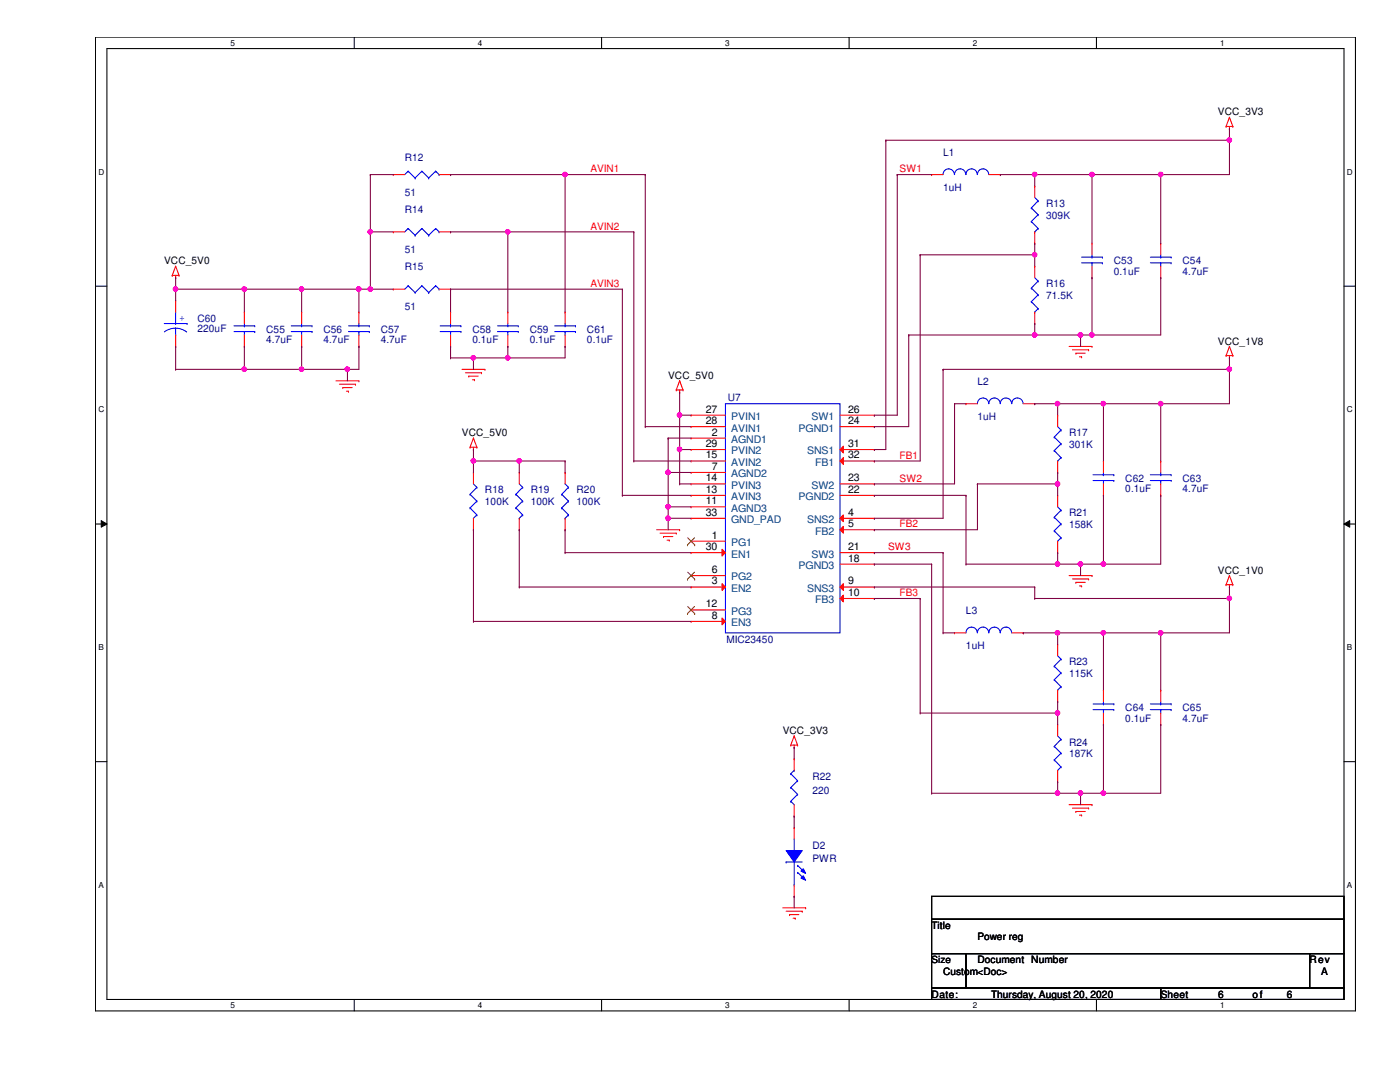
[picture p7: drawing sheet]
<svg xmlns="http://www.w3.org/2000/svg" width="279mm" height="216mm" viewBox="0 0 279 216" stroke-linecap="round" stroke-linejoin="round" font-family="sans-serif">
<path d="M19.1 7.4h251.4v194.3h-251.4zM21.3 9.7h246.9v189.7h-246.9z" fill="none" stroke="#000" stroke-width=".21"/>
<g fill="#fff">
<path d="M46 7.7h.9v1.8h-.9z"/>
<path d="M46 199.7h.9v1.8h-.9z"/>
</g>
<path d="M70.7 7.4v2.3M70.7 199.4v2.3" fill="none" stroke="#000" stroke-width=".21"/>
<g fill="#fff">
<path d="M95.4 7.7h.9v1.8h-.9z"/>
<path d="M95.4 199.7h.9v1.8h-.9z"/>
</g>
<path d="M120.1 7.4v2.3M120.1 199.4v2.3" fill="none" stroke="#000" stroke-width=".21"/>
<g fill="#fff">
<path d="M144.7 7.7h.9v1.8h-.9z"/>
<path d="M144.7 199.7h.9v1.8h-.9z"/>
</g>
<path d="M169.5 7.4v2.3M169.5 199.4v2.3" fill="none" stroke="#000" stroke-width=".21"/>
<g fill="#fff">
<path d="M194.1 7.7h.9v1.8h-.9z"/>
<path d="M194.1 199.7h.9v1.8h-.9z"/>
</g>
<path d="M218.8 7.4v2.3M218.8 199.4v2.3" fill="none" stroke="#000" stroke-width=".21"/>
<g fill="#fff">
<path d="M243.5 7.7h.9v1.8h-.9z"/>
<path d="M243.5 199.7h.9v1.8h-.9z"/>
<path d="M19.6 33.4h1.2v1.8h-1.2z"/>
<path d="M268.8 33.4h1.2v1.8h-1.2z"/>
<path d="M19.6 80.8h1.2v1.8h-1.2z"/>
<path d="M268.8 80.8h1.2v1.8h-1.2z"/>
</g>
<path d="M19.1 57.1h2.2M268.2 57.1h2.3" fill="none" stroke="#000" stroke-width=".21"/>
<g fill="#fff">
<path d="M19.6 128.3h1.1v1.8h-1.1z"/>
<path d="M268.8 128.3h1.1v1.8h-1.1z"/>
</g>
<path d="M19.1 104.6h2.2M268.2 104.6h2.3" fill="none" stroke="#000" stroke-width=".21"/>
<path d="M20.2 103.9l1.1 .7-1.1 .6zM268.2 104.6l1.2-.7v1.3z" fill="#000"/>
<path d="M20.2 103.9l1.1 .7-1.1 .6zM268.2 104.6l1.2-.7v1.3z" fill="none" stroke="#000" stroke-width=".2"/>
<g fill="#fff">
<path d="M19.6 175.7h1.1v1.8h-1.1z"/>
<path d="M268.8 175.7h1.1v1.8h-1.1z"/>
</g>
<path d="M19.1 152h2.2M268.2 152h2.3M185.9 178.9h82.3v4.5h-82.3zM185.9 183.4h82.3v6.9h-82.3zM185.9 190.3h6.9v6.8h-6.9zM185.9 197.1h45.7v2.3h-45.7zM192.8 190.3h68.6v6.8h-68.6zM231.6 197.1h36.6v2.3h-36.6zM261.4 190.3h6.8v6.8h-6.8z" fill="none" stroke="#000" stroke-width=".21"/>
<g fill="none" stroke="#f00" stroke-width=".21">
<path d="M244.7 25.2h.1M244.7 25.2h1.3M245.4 25.7h.1M245.4 23.4h.1M245.4 25.2v.5M245.4 23.4l-.7 1.8M245.4 23.4l.6 1.8M246 25.2h.1M34.4 54.9h.1M34.4 54.9h1.3M35.1 55.4h.1M35.1 53.1h.1"/>
<path d="M35.1 54.9v.5M35.1 53.1l-.7 1.8M35.1 53.1l.6 1.8M35.7 54.9h.1M78.5 46.3h.1M78.5 46.3h2.3M87.6 46.3h2.3M89.9 46.3h.1M48.8 62.3h.1M48.8 69.1h.1M48.8 62.3v2.3M48.8 66.8v2.3"/>
<path d="M67.1 76h4.5M67.7 76.7h3.3M68.4 77.3h.1M68.4 77.3h1.9M69.1 78.1h.5M69.6 78.1h.1M71 76.7h.1M71.6 76h.1M92.2 73.7h4.6M92.9 74.4h3.2M93.6 75.1h.1M93.6 75.1h1.8"/>
<path d="M94.3 75.8h.4M94.7 75.8h.1M96.1 74.4h.1M96.8 73.7h.1M135 77.8h.1M135 77.8h1.3M135.6 78.3h.1M135.6 76h.1M135.6 77.8v.5M135.6 76l-.6 1.8M135.6 76l.7 1.8M136.3 77.8h.1"/>
<path d="M213.4 69.1h4.5M214 69.8h3.3M214.7 70.5h.1M214.7 70.5h1.9M215.4 71.2h.5M215.9 71.2h.1M217.3 69.8h.1M217.9 69.1h.1M244.7 71h.1M244.7 71h1.3M245.4 71.4h.1M245.4 69.1h.1"/>
<path d="M245.4 71v.4M245.4 69.1l-.7 1.9M245.4 69.1l.6 1.9M246 71h.1M93.8 89.2h.1M93.8 89.2h1.4M94.5 89.7h.1M94.5 87.4h.1M94.5 94.3h.1M94.5 89.2v.5M94.5 94.3v2.3M94.5 87.4l-.7 1.8"/>
<path d="M94.5 87.4l.7 1.8M95.2 89.2h.1M94.5 105.7h.1M94.5 103.4v2.3M131.1 105.7h4.5M131.7 106.4h3.3M132.4 107.1h.1M132.4 107.1h1.9M133.1 107.8h.5M133.6 107.8h.1M135 106.4h.1M135.6 105.7h.1"/>
<path d="M213.4 114.8h4.5M214 115.5h3.3M214.7 116.2h.1M214.7 116.2h1.9M215.4 116.9h.5M215.9 116.9h.1M217.3 115.5h.1M217.9 114.8h.1M244.7 116.7h.1M244.7 116.7h1.3M245.4 117.1h.1M245.4 114.8h.1"/>
<path d="M245.4 116.7v.4M245.4 114.8l-.7 1.9M245.4 114.8l.6 1.9M246 116.7h.1M157.8 148.7h.1M157.8 148.7h1.4M158.5 149.1h.1M158.5 146.9h.1M158.5 148.7v.4M158.5 146.9l-.7 1.8M158.5 146.9l.7 1.8M159.2 148.7h.1"/>
<path d="M213.4 160.6h4.5M214 161.2h3.3M214.7 161.9h.1M214.7 161.9h1.9M215.4 162.6h.5M215.9 162.6h.1M217.3 161.2h.1M217.9 160.6h.1M156.2 181.1h4.6M156.9 181.8h3.2M157.6 182.5h.1M157.6 182.5h1.8"/>
<path d="M158.3 183.2h.4M158.7 183.2h.1M160.1 181.8h.1M160.8 181.1h.1"/>
</g>
<g fill="none" stroke="#00f" stroke-width=".21">
<path d="M81.4 45.6h.1M81.4 45.6l-.6 .7M81.4 45.6l1.4 1.3M82.8 46.9h.1M84.2 45.6h.1M84.2 45.6l-1.4 1.3M84.2 45.6l1.4 1.3M85.6 46.9h.1M87 45.6h.1M87 45.6l-1.4 1.3M87 45.6l.6 .7M87.6 46.3h.1"/>
<path d="M46.7 66.2h4.1M46.7 65h4.1M48.8 65h.1M48.8 66.2h.1M48.8 64.6v.4M48.8 66.2v.6M50.8 66.2h.1M50.8 65h.1M93.8 98.6h.1M93.8 98.6l1.4 1.4M94.5 96.6l.7 .6M95.2 97.2h.1"/>
<path d="M95.2 100h.1M95.2 97.2l-1.4 1.4M95.2 100l-1.4 1.3M93.8 101.3h.1M93.8 101.3l1.4 1.4M94.5 103.4h.1M95.2 102.7h.1M95.2 102.7l-.7 .7M156.9 172h.1M156.9 172h3.2M158.5 169.7h.1M158.5 176.6h.1"/>
<path d="M158.5 167.4v2.3M158.5 172v4.6"/>
</g>
<path d="M156.9 169.7h3.2l-1.6 2.3z" fill-rule="evenodd" fill="#00f"/>
<path d="M156.9 169.7h3.2l-1.6 2.3z" fill="none" stroke="#00f" stroke-width=".21"/>
<path d="M160.3 174.8l.5 .8-.9-.4z" fill-rule="evenodd" fill="#00f"/>
<path d="M160.3 174.8l.5 .8-.9-.4z" fill="none" stroke="#00f" stroke-width=".21"/>
<path d="M160.3 173.4l.5 .9-.9-.5z" fill-rule="evenodd" fill="#00f"/>
<path d="M144.8 80.6h22.8v45.7h-22.8zM159.2 172.7h.1M159.2 174.1h.1M159.2 172.7l1.4 1.4M159.2 174.1l1.4 1.3M160.3 173.4l.5 .9-.9-.5z" fill="none" stroke="#00f" stroke-width=".21"/>
<path d="M137.9 87.4h.1M137.9 87.4h6.9M137.9 108h.1M137.9 108h6.9M158.5 165.1h.1M158.5 178.9h.1M158.5 165.1v2.3M158.5 176.6v2.3" fill="none" stroke="#f00" stroke-width=".21"/>
<path d="M137.2 108.7h.1M137.2 107.3l1.4 1.4M138.6 107.3l-1.4 1.4M138.6 108.7h.1" fill="none" stroke="#804000" stroke-width=".2"/>
<path d="M144.1 116.5l.7 .6-.7 .7z" fill="#f00"/>
<path d="M137.9 117.1h.1M137.9 117.1h6.9M144.1 116.5l.7 .6-.7 .7z" fill="none" stroke="#f00" stroke-width=".21"/>
<path d="M167.6 103.4l.7-.7v1.4z" fill="#f00"/>
<path d="M167.6 103.4l.7-.7v1.4zM167.6 103.4h6.9M174.5 103.4h.1" fill="none" stroke="#f00" stroke-width=".21"/>
<path d="M167.6 105.7l.7-.7v1.4z" fill="#f00"/>
<path d="M137.9 94.3h.1M137.9 94.3h6.9M137.9 114.8h.1M137.9 114.8h6.9M167.6 105.7l.7-.7v1.4zM167.6 105.7h6.9M174.5 105.7h.1" fill="none" stroke="#f00" stroke-width=".21"/>
<path d="M137.2 115.6h.1M137.2 114.2l1.4 1.4M138.6 114.2l-1.4 1.4M138.6 115.6h.1" fill="none" stroke="#804000" stroke-width=".2"/>
<path d="M144.1 123.3l.7 .7-.7 .7z" fill="#f00"/>
<path d="M137.9 124h.1M137.9 124h6.9M144.1 123.3l.7 .7-.7 .7z" fill="none" stroke="#f00" stroke-width=".21"/>
<path d="M167.6 117.1l.7-.6v1.3z" fill="#f00"/>
<path d="M167.6 117.1l.7-.6v1.3zM167.6 117.1h6.9M174.5 117.1h.1" fill="none" stroke="#f00" stroke-width=".21"/>
<path d="M167.6 119.4l.7-.7v1.4z" fill="#f00"/>
<g fill="none" stroke="#f00" stroke-width=".21">
<path d="M137.9 98.8h.1M137.9 96.6h.1M137.9 92h.1M137.9 82.8h.1M137.9 85.1h.1M137.9 89.7h.1M137.9 98.8h6.9M137.9 96.6h6.9M137.9 92h6.9M137.9 85.1h6.9M137.9 82.8h6.9M137.9 89.7h6.9"/>
<path d="M167.6 98.8h6.9M167.6 96.6h6.9M167.6 85.1h6.9M167.6 82.8h6.9M174.5 98.8h.1M174.5 96.6h.1M174.5 85.1h.1M174.5 82.8h.1M137.9 101.1h.1M137.9 101.1h6.9M167.6 119.4l.7-.7v1.4zM167.6 119.4h6.9"/>
<path d="M167.6 112.6h6.9M167.6 110.3h6.9M174.5 119.4h.1M174.5 112.6h.1M174.5 110.3h.1M137.9 121.7h.1M137.9 121.7h6.9"/>
</g>
<path d="M137.2 122.4h.1M137.2 121l1.4 1.4M138.6 121l-1.4 1.4M138.6 122.4h.1" fill="none" stroke="#804000" stroke-width=".2"/>
<path d="M144.1 109.6l.7 .7-.7 .7z" fill="#f00"/>
<path d="M137.9 110.3h.1M137.9 110.3h6.9M144.1 109.6l.7 .7-.7 .7z" fill="none" stroke="#f00" stroke-width=".21"/>
<path d="M167.6 89.7l.7-.7v1.4z" fill="#f00"/>
<path d="M167.6 89.7l.7-.7v1.4zM167.6 89.7h6.9M174.5 89.7h.1" fill="none" stroke="#f00" stroke-width=".21"/>
<path d="M167.6 92l.7-.7v1.4z" fill="#f00"/>
<g fill="none" stroke="#f00" stroke-width=".21">
<path d="M78.5 34.8h.1M78.5 34.8h2.3M87.6 34.8h2.3M89.9 34.8h.1M185.9 34.8h.1M185.9 34.8h2.3M197.4 34.8h2.2M199.6 34.8h.1M206.5 37.1h.1M206.5 37.1v2.3M35.1 60h.1M35.1 60v2.3"/>
<path d="M78.5 57.7h.1M78.5 57.7h2.3M87.6 57.7h2.3M89.9 57.7h.1M206.5 48.6h.1M206.5 53.1h.1M206.5 46.3v2.3M206.5 53.1v2.3M217.9 48.6h.1M217.9 55.4h.1M217.9 48.6v2.2M217.9 53.1v2.3"/>
<path d="M231.6 48.6h.1M231.6 55.4h.1M231.6 48.6v2.2M231.6 53.1v2.3M35.1 69.1h.1M35.1 66.8v2.3M60.2 62.3h.1M60.2 69.1h.1M60.2 62.3v2.3M60.2 66.8v2.3M71.6 62.3h.1M71.6 69.1h.1"/>
<path d="M71.6 62.3v2.3M71.6 66.8v2.3M89.9 62.3h.1M89.9 69.1h.1M89.9 62.3v2.3M89.9 66.8v2.3M101.3 62.3h.1M101.3 69.1h.1M101.3 62.3v2.3M101.3 66.8v2.3M112.8 62.3h.1M112.8 69.1h.1"/>
<path d="M112.8 62.3v2.3M112.8 66.8v2.3M206.5 64.6h.1M206.5 62.3v2.3M103.6 94.3h.1M103.6 94.3v2.3M112.8 94.3h.1M112.8 94.3v2.3M167.6 92l.7-.7v1.4zM167.6 92h6.9M174.5 92h.1M192.8 80.6h.1"/>
<path d="M192.8 80.6h2.3M204.2 80.6h2.3M206.5 80.6h.1M211.1 82.8h.1M211.1 94.3h.1M211.1 98.8h.1M211.1 82.8v2.3M211.1 92v2.3M211.1 98.8v2.3M220.2 92h.1M220.2 98.8h.1M220.2 92v2.3"/>
<path d="M220.2 96.6v2.2M231.6 92h.1M231.6 98.8h.1M231.6 92v2.3M231.6 96.6v2.2M103.6 105.7h.1M103.6 103.4v2.3M112.8 105.7h.1M112.8 103.4v2.3M137.9 103.4h.1M137.9 103.4h6.9M211.1 110.3h.1"/>
<path d="M211.1 108v2.3M190.5 126.3h.1M190.5 126.3h2.3M201.9 126.3h2.3M204.2 126.3h.1M211.1 128.6h.1M211.1 140h.1M211.1 128.6v2.3M211.1 137.7v2.3M220.2 137.7h.1M220.2 137.7v2.3M231.6 137.7h.1"/>
<path d="M231.6 137.7v2.3M158.5 151.4h.1M158.5 151.4v2.3M211.1 144.6h.1M211.1 156h.1M211.1 144.6v2.3M211.1 153.7v2.3M220.2 144.6h.1M220.2 142.3v2.3M231.6 144.6h.1M231.6 142.3v2.3M158.5 162.9h.1"/>
<path d="M158.5 160.6v2.3"/>
</g>
<g fill="none" stroke="#00f" stroke-width=".21">
<path d="M81.4 34.2h.1M81.4 34.2l-.6 .6M81.4 34.2l1.4 1.3M82.8 35.5h.1M84.2 34.2h.1M84.2 34.2l-1.4 1.3M84.2 34.2l1.4 1.3M85.6 35.5h.1M87 34.2h.1M87 34.2l-1.4 1.3M87 34.2l.6 .6M87.6 34.8h.1"/>
<path d="M188.2 34.8a1.12 1.12 0 0 1 1.1-1.1 1.12 1.12 0 0 1 1.2 1.1M190.5 34.8a1.12 1.12 0 0 1 1.1-1.1 1.12 1.12 0 0 1 1.1 1.1M192.8 34.8a1.12 1.12 0 0 1 1.1-1.1 1.12 1.12 0 0 1 1.1 1.1M195.1 34.8a1.12 1.12 0 0 1 1.1-1.1 1.12 1.12 0 0 1 1.1 1.1M206.5 39.4l.7 .7M81.4 57h.1M81.4 57l-.6 .7M81.4 57l1.4 1.4M82.8 58.4h.1M84.2 57h.1M84.2 57l-1.4 1.4M84.2 57l1.4 1.4"/>
<path d="M85.6 58.4h.1M87 57h.1M87 57l-1.4 1.4M87 57l.6 .7M87.6 57.7h.1M205.8 41.5h.1M205.8 44.2h.1M205.8 57.5h.1M205.8 41.5l1.4 1.3M205.8 44.2l1.4 1.4M205.8 57.5l1.4 1.3M206.5 46.3h.1"/>
<path d="M206.5 55.4l.7 .7M207.2 40.1h.1M207.2 42.8h.1M207.2 45.6h.1M207.2 56.1h.1M207.2 58.8h.1M207.2 40.1l-1.4 1.4M207.2 42.8l-1.4 1.4M207.2 45.6l-.7 .7M207.2 56.1l-1.4 1.4M207.2 58.8l-1.4 1.4M215.9 52.5h4.1"/>
<path d="M215.9 51.3h4.1M217.9 51.3h.1M217.9 52.5h.1M217.9 50.8v.5M217.9 52.5v.6M220 52.5h.1M220 51.3h.1M229.6 52.5h4.1M229.6 51.3h4.1M231.6 51.3h.1M231.6 52.5h.1M231.6 50.8v.5"/>
<path d="M231.6 52.5v.6M233.7 52.5h.1M233.7 51.3h.1M32.8 64.6h4.5M35.1 66.8h.1M35.1 64.6h.1M35.1 65.5l1.3 .3 .9 .5M35.1 65.5l-1 .1-1.3 .6M35.1 62.3v2.3M35.1 65.5v1.3M37.3 64.6h.1M58.1 66.2h4.2"/>
<path d="M58.1 65h4.2M60.2 65h.1M60.2 66.2h.1M60.2 64.6v.4M60.2 66.2v.6M62.3 66.2h.1M62.3 65h.1M69.6 66.2h4.1M69.6 65h4.1M71.6 65h.1M71.6 66.2h.1M71.6 64.6v.4"/>
<path d="M71.6 66.2v.6M73.7 66.2h.1M73.7 65h.1M87.8 66.2h4.2M87.8 65h4.2M89.9 65h.1M89.9 66.2h.1M89.9 64.6v.4M89.9 66.2v.6M92 66.2h.1M92 65h.1M99.3 66.2h4.1"/>
<path d="M99.3 65h4.1M101.3 65h.1M101.3 66.2h.1M101.3 64.6v.4M101.3 66.2v.6M103.4 66.2h.1M103.4 65h.1M110.7 66.2h4.2M110.7 65h4.2M112.8 65h.1M112.8 66.2h.1M112.8 64.6v.4"/>
<path d="M112.8 66.2v.6M114.9 66.2h.1M114.9 65h.1M205.8 60.2h.1M205.8 60.2l1.4 1.4M206.5 62.3h.1M207.2 61.6h.1M207.2 61.6l-.7 .7M103 98.6h.1M103 98.6l1.3 1.4M103.6 96.6l.7 .6M104.3 97.2h.1"/>
<path d="M104.3 100h.1M104.3 97.2l-1.3 1.4M104.3 100l-1.3 1.3M112.1 98.6h.1M112.1 98.6l1.4 1.4M112.8 96.6l.7 .6M113.5 97.2h.1M113.5 100h.1M113.5 97.2l-1.4 1.4M113.5 100l-1.4 1.3M195.1 80.6a1.12 1.12 0 0 1 1.1-1.2 1.12 1.12 0 0 1 1.1 1.2M197.4 80.6a1.12 1.12 0 0 1 1.1-1.2 1.12 1.12 0 0 1 1.1 1.2 1.14 1.14 0 0 1 1.1-1.2 1.14 1.14 0 0 1 1.2 1.2"/>
<path d="M201.9 80.6a1.12 1.12 0 0 1 1.2-1.2 1.12 1.12 0 0 1 1.1 1.2M210.4 87.2h.1M210.4 89.9h.1M210.4 87.2l1.4 1.4M210.4 89.9l1.4 1.4M211.1 92h.1M211.1 85.1l.7 .7M211.8 85.8h.1M211.8 88.6h.1M211.8 91.3h.1M211.8 85.8l-1.4 1.4M211.8 88.6l-1.4 1.3"/>
<path d="M211.8 91.3l-.7 .7M218.1 95.9h4.2M218.1 94.7h4.2M220.2 94.7h.1M220.2 95.9h.1M220.2 94.3v.4M220.2 95.9v.7M222.3 95.9h.1M222.3 94.7h.1M229.6 95.9h4.1M229.6 94.7h4.1M231.6 94.7h.1"/>
<path d="M231.6 95.9h.1M231.6 94.3v.4M231.6 95.9v.7M233.7 95.9h.1M233.7 94.7h.1M103 101.3h.1M103 101.3l1.3 1.4M103.6 103.4h.1M104.3 102.7h.1M104.3 102.7l-.7 .7M112.1 101.3h.1M112.1 101.3l1.4 1.4"/>
<path d="M112.8 103.4h.1M113.5 102.7h.1M113.5 102.7l-.7 .7M210.4 103.2h.1M210.4 105.9h.1M210.4 103.2l1.4 1.4M210.4 105.9l1.4 1.4M211.1 108h.1M211.1 101.1l.7 .7M211.8 101.8h.1M211.8 104.6h.1M211.8 107.3h.1"/>
<path d="M211.8 101.8l-1.4 1.4M211.8 104.6l-1.4 1.3M211.8 107.3l-.7 .7M192.8 126.3a1.12 1.12 0 0 1 1.1-1.2 1.12 1.12 0 0 1 1.1 1.2M195.1 126.3a1.12 1.12 0 0 1 1.1-1.2 1.12 1.12 0 0 1 1.1 1.2M197.4 126.3a1.12 1.12 0 0 1 1.1-1.2 1.12 1.12 0 0 1 1.1 1.2 1.14 1.14 0 0 1 1.1-1.2 1.14 1.14 0 0 1 1.2 1.2M210.4 132.9h.1M210.4 135.6h.1M210.4 132.9l1.4 1.4M210.4 135.6l1.4 1.4M211.1 137.7h.1M211.1 130.9l.7 .6"/>
<path d="M211.8 131.5h.1M211.8 134.3h.1M211.8 137h.1M211.8 131.5l-1.4 1.4M211.8 134.3l-1.4 1.3M211.8 137l-.7 .7M220.2 140v.5M231.6 140v.5M157.8 159.9h.1M157.8 157.1h.1M157.8 154.4h.1M157.8 159.9l.7 .7"/>
<path d="M157.8 157.1l1.4 1.4M157.8 154.4l1.4 1.4M158.5 153.7h.1M158.5 153.7l-.7 .7M159.2 158.5h.1M159.2 155.8h.1M159.2 158.5l-1.4 1.4M159.2 155.8l-1.4 1.3M210.4 148.9h.1M210.4 151.6h.1M210.4 148.9l1.4 1.4M210.4 151.6l1.4 1.4"/>
<path d="M211.1 153.7h.1M211.1 146.9l.7 .6M211.8 147.5h.1M211.8 150.3h.1M211.8 153h.1M211.8 147.5l-1.4 1.4M211.8 150.3l-1.4 1.3M211.8 153l-.7 .7M218.1 141.6h4.2M218.1 140.5h4.2M220.2 140.5h.1M220.2 141.6h.1"/>
<path d="M220.2 141.6v.7M222.3 141.6h.1M222.3 140.5h.1M229.6 141.6h4.1M229.6 140.5h4.1M231.6 140.5h.1M231.6 141.6h.1M231.6 141.6v.7M233.7 141.6h.1M233.7 140.5h.1"/>
</g>
<path d="M176.8 28h.1M245.4 25.7h.1M245.4 25.7v2.3h-68.6" fill="none" stroke="#800040" stroke-width=".21"/>
<circle cx="245.3" cy="28" r=".45" fill="#f0f"/>
<circle cx="245.3" cy="28" r=".45" fill="none" stroke="#f0f" stroke-width=".21"/>
<path d="M73.9 34.8h.1M73.9 34.8v11.5M176.8 28h.1M176.8 28v61.7M245.4 28h.1M245.4 28v6.8" fill="none" stroke="#800040" stroke-width=".21"/>
<circle cx="73.9" cy="46.2" r=".45" fill="#f0f"/>
<circle cx="73.9" cy="46.2" r=".45" fill="none" stroke="#f0f" stroke-width=".21"/>
<path d="M73.9 34.8h.1M73.9 34.8h4.6M89.9 34.8h.1M89.9 34.8h38.9M112.8 34.8h.1M112.8 34.8v27.5" fill="none" stroke="#800040" stroke-width=".21"/>
<circle cx="112.7" cy="34.8" r=".45" fill="#f0f"/>
<circle cx="112.7" cy="34.8" r=".45" fill="none" stroke="#f0f" stroke-width=".21"/>
<path d="M128.8 34.8h.1M128.8 34.8v50.3M179.1 34.8h.1M179.1 34.8v48M179.1 34.8h6.8M199.6 34.8h.1M199.6 34.8h18.3M206.5 34.8h.1M206.5 34.8v2.3" fill="none" stroke="#800040" stroke-width=".21"/>
<circle cx="217.9" cy="34.8" r=".45" fill="#f0f"/>
<circle cx="217.9" cy="34.8" r=".45" fill="none" stroke="#f0f" stroke-width=".21"/>
<circle cx="206.5" cy="34.8" r=".45" fill="#f0f"/>
<circle cx="206.5" cy="34.8" r=".45" fill="none" stroke="#f0f" stroke-width=".21"/>
<path d="M217.9 34.8h.1M217.9 34.8h27.5M217.9 34.8v13.8M231.6 34.8h.1M231.6 34.8v13.8" fill="none" stroke="#800040" stroke-width=".21"/>
<circle cx="231.6" cy="34.8" r=".45" fill="#f0f"/>
<circle cx="231.6" cy="34.8" r=".45" fill="none" stroke="#f0f" stroke-width=".21"/>
<path d="M73.9 46.3h.1M73.9 46.3h4.6M73.9 46.3v11.4M89.9 46.3h.1M89.9 46.3h36.6M101.3 46.3h.1M101.3 46.3v16" fill="none" stroke="#800040" stroke-width=".21"/>
<circle cx="101.3" cy="46.2" r=".45" fill="#f0f"/>
<circle cx="101.3" cy="46.2" r=".45" fill="none" stroke="#f0f" stroke-width=".21"/>
<path d="M126.5 46.3h.1M126.5 46.3v45.7M183.6 50.8h.1M183.6 50.8h22.9M183.6 50.8v41.2M206.5 48.6h.1M206.5 50.8h.1M206.5 48.6v4.5" fill="none" stroke="#800040" stroke-width=".21"/>
<circle cx="206.5" cy="50.8" r=".45" fill="#f0f"/>
<circle cx="206.5" cy="50.8" r=".45" fill="none" stroke="#f0f" stroke-width=".21"/>
<path d="M217.9 55.4h.1M217.9 55.4v11.4" fill="none" stroke="#800040" stroke-width=".21"/>
<circle cx="217.9" cy="66.8" r=".45" fill="#f0f"/>
<circle cx="217.9" cy="66.8" r=".45" fill="none" stroke="#f0f" stroke-width=".21"/>
<path d="M35.1 57.7h.1M35.1 57.7v2.3M231.6 55.4h.1M231.6 55.4v11.4" fill="none" stroke="#800040" stroke-width=".21"/>
<circle cx="35" cy="57.7" r=".45" fill="#f0f"/>
<circle cx="35" cy="57.7" r=".45" fill="none" stroke="#f0f" stroke-width=".21"/>
<path d="M35.1 57.7h.1M35.1 57.7h25.1M48.8 57.7h.1M48.8 57.7v4.6" fill="none" stroke="#800040" stroke-width=".21"/>
<circle cx="48.7" cy="57.7" r=".45" fill="#f0f"/>
<circle cx="48.7" cy="57.7" r=".45" fill="none" stroke="#f0f" stroke-width=".21"/>
<path d="M60.2 57.7h.1M60.2 57.7v4.6" fill="none" stroke="#800040" stroke-width=".21"/>
<circle cx="60.2" cy="57.7" r=".45" fill="#f0f"/>
<circle cx="60.2" cy="57.7" r=".45" fill="none" stroke="#f0f" stroke-width=".21"/>
<path d="M60.2 57.7h.1M60.2 57.7h13.7M71.6 57.7h.1" fill="none" stroke="#800040" stroke-width=".21"/>
<circle cx="73.9" cy="57.7" r=".45" fill="#f0f"/>
<circle cx="73.9" cy="57.7" r=".45" fill="none" stroke="#f0f" stroke-width=".21"/>
<path d="M71.6 57.7h.1M71.6 57.7v4.6" fill="none" stroke="#800040" stroke-width=".21"/>
<circle cx="71.6" cy="57.7" r=".45" fill="#f0f"/>
<circle cx="71.6" cy="57.7" r=".45" fill="none" stroke="#f0f" stroke-width=".21"/>
<g fill="none" stroke="#800040" stroke-width=".21">
<path d="M73.9 57.7h.1M73.9 57.7h4.6M89.9 57.7h.1M89.9 57.7h34.3M89.9 57.7v4.6M124.2 57.7h.1M124.2 57.7v41.1M181.4 66.8h.1M181.4 66.8h34.2M181.4 66.8v18.3M206.5 64.6h.1M206.5 66.8h.1"/>
<path d="M206.5 64.6v2.2"/>
</g>
<circle cx="215.6" cy="66.8" r=".45" fill="#f0f"/>
<circle cx="215.6" cy="66.8" r=".45" fill="none" stroke="#f0f" stroke-width=".21"/>
<circle cx="206.5" cy="66.8" r=".45" fill="#f0f"/>
<circle cx="206.5" cy="66.8" r=".45" fill="none" stroke="#f0f" stroke-width=".21"/>
<g fill="none" stroke="#800040" stroke-width=".21">
<path d="M35.1 69.1h.1M35.1 69.1v4.6M48.8 69.1h.1M48.8 69.1v4.6M60.2 69.1h.1M60.2 69.1v4.6M71.6 69.1h.1M71.6 69.1v4.6M89.9 69.1h.1M89.9 71.4h.1M89.9 69.1v2.3M94.5 71.4h.1"/>
<path d="M94.5 71.4v2.3M101.3 69.1h.1M101.3 69.1v2.3h-11.4M112.8 69.1h.1M112.8 69.1v2.3M215.6 66.8h.1M215.6 66.8v2.3M215.6 66.8h16M217.9 66.8h.1"/>
</g>
<circle cx="101.3" cy="71.4" r=".45" fill="#f0f"/>
<circle cx="101.3" cy="71.4" r=".45" fill="none" stroke="#f0f" stroke-width=".21"/>
<circle cx="94.5" cy="71.4" r=".45" fill="#f0f"/>
<circle cx="94.5" cy="71.4" r=".45" fill="none" stroke="#f0f" stroke-width=".21"/>
<path d="M35.1 73.7h.1M35.1 73.7h25.1M48.8 73.7h.1M101.3 71.4h.1M101.3 71.4h11.5M245.4 71.4h.1M245.4 71.4v2.3" fill="none" stroke="#800040" stroke-width=".21"/>
<circle cx="60.2" cy="73.7" r=".45" fill="#f0f"/>
<circle cx="60.2" cy="73.7" r=".45" fill="none" stroke="#f0f" stroke-width=".21"/>
<circle cx="48.7" cy="73.7" r=".45" fill="#f0f"/>
<circle cx="48.7" cy="73.7" r=".45" fill="none" stroke="#f0f" stroke-width=".21"/>
<path d="M60.2 73.7h.1M60.2 73.7h9.1M69.3 73.7h.1M69.3 73.7v2.3" fill="none" stroke="#800040" stroke-width=".21"/>
<circle cx="69.3" cy="73.7" r=".45" fill="#f0f"/>
<circle cx="69.3" cy="73.7" r=".45" fill="none" stroke="#f0f" stroke-width=".21"/>
<path d="M69.3 73.7h.1M69.3 73.7h2.3M188.2 73.7h.1M188.2 73.7h57.2" fill="none" stroke="#800040" stroke-width=".21"/>
<circle cx="245.3" cy="73.7" r=".45" fill="#f0f"/>
<circle cx="245.3" cy="73.7" r=".45" fill="none" stroke="#f0f" stroke-width=".21"/>
<path d="M135.6 78.3h.1M135.6 78.3v4.5M188.2 73.7h.1M188.2 73.7v29.7M245.4 73.7h.1M245.4 73.7v6.9" fill="none" stroke="#800040" stroke-width=".21"/>
<circle cx="135.6" cy="82.8" r=".45" fill="#f0f"/>
<circle cx="135.6" cy="82.8" r=".45" fill="none" stroke="#f0f" stroke-width=".21"/>
<path d="M190.5 80.6h.1M190.5 80.6v16M190.5 80.6h2.3M206.5 80.6h.1M206.5 80.6h4.6" fill="none" stroke="#800040" stroke-width=".21"/>
<circle cx="211" cy="80.5" r=".45" fill="#f0f"/>
<circle cx="211" cy="80.5" r=".45" fill="none" stroke="#f0f" stroke-width=".21"/>
<path d="M211.1 80.6h.1M211.1 80.6v2.2M211.1 80.6h20.5M220.2 80.6h.1M220.2 80.6v11.4" fill="none" stroke="#800040" stroke-width=".21"/>
<circle cx="220.2" cy="80.5" r=".45" fill="#f0f"/>
<circle cx="220.2" cy="80.5" r=".45" fill="none" stroke="#f0f" stroke-width=".21"/>
<path d="M231.6 80.6h.1M231.6 80.6v11.4" fill="none" stroke="#800040" stroke-width=".21"/>
<circle cx="231.6" cy="80.5" r=".45" fill="#f0f"/>
<circle cx="231.6" cy="80.5" r=".45" fill="none" stroke="#f0f" stroke-width=".21"/>
<path d="M135.6 82.8h.1M135.6 82.8h2.3M135.6 82.8v6.9M231.6 80.6h.1M231.6 80.6h13.8" fill="none" stroke="#800040" stroke-width=".21"/>
<circle cx="135.6" cy="89.7" r=".45" fill="#f0f"/>
<circle cx="135.6" cy="89.7" r=".45" fill="none" stroke="#f0f" stroke-width=".21"/>
<path d="M94.5 89.7h.1M94.5 89.7v2.3M128.8 85.1h.1M128.8 85.1h9.1M133.4 87.4h.1M133.4 87.4h4.5M133.4 87.4v6.9M174.5 82.8h.1M174.5 85.1h.1M174.5 82.8h4.6M174.5 85.1h6.9" fill="none" stroke="#800040" stroke-width=".21"/>
<circle cx="133.3" cy="94.2" r=".45" fill="#f0f"/>
<circle cx="133.3" cy="94.2" r=".45" fill="none" stroke="#f0f" stroke-width=".21"/>
<path d="M94.5 92h.1M94.5 92v2.3M94.5 92h9.1M135.6 89.7h.1M135.6 89.7h2.3M135.6 89.7v6.9M174.5 89.7h.1M174.5 89.7h2.3" fill="none" stroke="#800040" stroke-width=".21"/>
<circle cx="103.6" cy="92" r=".45" fill="#f0f"/>
<circle cx="103.6" cy="92" r=".45" fill="none" stroke="#f0f" stroke-width=".21"/>
<circle cx="94.5" cy="92" r=".45" fill="#f0f"/>
<circle cx="94.5" cy="92" r=".45" fill="none" stroke="#f0f" stroke-width=".21"/>
<g fill="none" stroke="#800040" stroke-width=".21">
<path d="M103.6 92h.1M103.6 92v2.3M103.6 92h9.2M112.8 92h.1M112.8 92v2.3M126.5 92h.1M126.5 92h11.4M133.4 94.3h.1M133.4 94.3h4.5M133.4 94.3v6.8M135.6 96.6h.1M135.6 96.6h2.3"/>
<path d="M174.5 92h.1M174.5 96.6h.1M174.5 92h9.1M174.5 96.6h16M195.1 96.6h.1M195.1 96.6v9.1M211.1 94.3h.1M211.1 94.3v2.3h-16"/>
</g>
<circle cx="211" cy="96.5" r=".45" fill="#f0f"/>
<circle cx="211" cy="96.5" r=".45" fill="none" stroke="#f0f" stroke-width=".21"/>
<path d="M124.2 98.8h.1M124.2 98.8h13.7M174.5 98.8h.1M174.5 98.8h18.3M192.8 98.8h.1M192.8 98.8v13.8M211.1 96.6h.1M211.1 96.6v2.2M220.2 98.8h.1M220.2 98.8v13.8" fill="none" stroke="#800040" stroke-width=".21"/>
<circle cx="220.2" cy="112.5" r=".45" fill="#f0f"/>
<circle cx="220.2" cy="112.5" r=".45" fill="none" stroke="#f0f" stroke-width=".21"/>
<path d="M231.6 98.8h.1M231.6 98.8v13.8M133.4 101.1h.1M133.4 101.1h4.5" fill="none" stroke="#800040" stroke-width=".21"/>
<circle cx="133.3" cy="101.1" r=".45" fill="#f0f"/>
<circle cx="133.3" cy="101.1" r=".45" fill="none" stroke="#f0f" stroke-width=".21"/>
<path d="M133.4 101.1h.1M133.4 103.4h.1M133.4 101.1v4.6M133.4 103.4h4.5" fill="none" stroke="#800040" stroke-width=".21"/>
<circle cx="133.3" cy="103.4" r=".45" fill="#f0f"/>
<circle cx="133.3" cy="103.4" r=".45" fill="none" stroke="#f0f" stroke-width=".21"/>
<g fill="none" stroke="#800040" stroke-width=".21">
<path d="M94.5 105.7h.1M94.5 105.7v18.3M103.6 105.7h.1M103.6 105.7v11.4M174.5 103.4h.1M174.5 105.7h.1M174.5 110.3h.1M174.5 112.6h.1M174.5 103.4h13.7M174.5 105.7h20.6M174.5 110.3h13.7M174.5 112.6h11.4"/>
<path d="M185.9 112.6h.1M185.9 112.6v45.7M188.2 110.3h.1M188.2 110.3v16M192.8 112.6h.1M211.1 110.3h.1M211.1 110.3v2.3h-18.3"/>
</g>
<circle cx="211" cy="112.5" r=".45" fill="#f0f"/>
<circle cx="211" cy="112.5" r=".45" fill="none" stroke="#f0f" stroke-width=".21"/>
<path d="M211.1 112.6h.1M211.1 112.6h4.5" fill="none" stroke="#800040" stroke-width=".21"/>
<circle cx="215.6" cy="112.5" r=".45" fill="#f0f"/>
<circle cx="215.6" cy="112.5" r=".45" fill="none" stroke="#f0f" stroke-width=".21"/>
<g fill="none" stroke="#800040" stroke-width=".21">
<path d="M103.6 117.1h.1M103.6 117.1h34.3M174.5 117.1h.1M174.5 119.4h.1M174.5 117.1h32M174.5 119.4h9.1M183.6 119.4h.1M183.6 119.4v22.9M206.5 117.1h.1M206.5 119.4h.1M206.5 117.1v2.3M215.6 112.6h.1"/>
<path d="M215.6 112.6v2.2M215.6 112.6h16M220.2 112.6h.1M245.4 117.1h.1M245.4 117.1v2.3h-38.9"/>
</g>
<circle cx="245.3" cy="119.4" r=".45" fill="#f0f"/>
<circle cx="245.3" cy="119.4" r=".45" fill="none" stroke="#f0f" stroke-width=".21"/>
<path d="M245.4 119.4h.1M245.4 119.4v6.9M94.5 124h.1M94.5 124h43.4M188.2 126.3h.1M188.2 126.3h2.3M204.2 126.3h.1M204.2 126.3h6.9" fill="none" stroke="#800040" stroke-width=".21"/>
<circle cx="211" cy="126.3" r=".45" fill="#f0f"/>
<circle cx="211" cy="126.3" r=".45" fill="none" stroke="#f0f" stroke-width=".21"/>
<path d="M211.1 126.3h.1M211.1 126.3v2.3M211.1 126.3h20.5M220.2 126.3h.1M220.2 126.3v11.4" fill="none" stroke="#800040" stroke-width=".21"/>
<circle cx="220.2" cy="126.3" r=".45" fill="#f0f"/>
<circle cx="220.2" cy="126.3" r=".45" fill="none" stroke="#f0f" stroke-width=".21"/>
<path d="M231.6 126.3h.1M231.6 126.3v11.4" fill="none" stroke="#800040" stroke-width=".21"/>
<circle cx="231.6" cy="126.3" r=".45" fill="#f0f"/>
<circle cx="231.6" cy="126.3" r=".45" fill="none" stroke="#f0f" stroke-width=".21"/>
<path d="M211.1 140h.1M211.1 140v2.3h-27.5M231.6 126.3h.1M231.6 126.3h13.8M183.6 142.3h.1" fill="none" stroke="#800040" stroke-width=".21"/>
<circle cx="211" cy="142.3" r=".45" fill="#f0f"/>
<circle cx="211" cy="142.3" r=".45" fill="none" stroke="#f0f" stroke-width=".21"/>
<path d="M211.1 142.3h.1M211.1 142.3v2.3M220.2 144.6h.1M220.2 144.6v13.7" fill="none" stroke="#800040" stroke-width=".21"/>
<circle cx="220.2" cy="158.3" r=".45" fill="#f0f"/>
<circle cx="220.2" cy="158.3" r=".45" fill="none" stroke="#f0f" stroke-width=".21"/>
<path d="M185.9 158.3h.1M211.1 156h.1M211.1 156v2.3h-25.2M231.6 144.6h.1M231.6 144.6v13.7" fill="none" stroke="#800040" stroke-width=".21"/>
<circle cx="211" cy="158.3" r=".45" fill="#f0f"/>
<circle cx="211" cy="158.3" r=".45" fill="none" stroke="#f0f" stroke-width=".21"/>
<path d="M211.1 158.3h.1M211.1 158.3h4.5M215.6 158.3h.1M215.6 158.3v2.3" fill="none" stroke="#800040" stroke-width=".21"/>
<circle cx="215.6" cy="158.3" r=".45" fill="#f0f"/>
<circle cx="215.6" cy="158.3" r=".45" fill="none" stroke="#f0f" stroke-width=".21"/>
<g fill="none" stroke="#800040" stroke-width=".21">
<path d="M35.1 55.4h.1M35.1 55.4v2.3M112.8 110.3h.1M112.8 105.7h.1M112.8 110.3h25.1M112.8 105.7v4.6M158.5 149.1h.1M158.5 149.1v2.3M215.6 158.3h.1M215.6 158.3h16M220.2 158.3h.1M158.5 178.9h.1"/>
<path d="M158.5 162.9h.1M158.5 162.9v2.2M158.5 178.9v2.2"/>
</g>
<circle cx="245.3" cy="28" r=".45" fill="#f0f"/>
<circle cx="245.3" cy="28" r=".45" fill="none" stroke="#f0f" stroke-width=".21"/>
<circle cx="73.9" cy="46.2" r=".45" fill="#f0f"/>
<circle cx="73.9" cy="46.2" r=".45" fill="none" stroke="#f0f" stroke-width=".21"/>
<circle cx="112.7" cy="34.8" r=".45" fill="#f0f"/>
<circle cx="112.7" cy="34.8" r=".45" fill="none" stroke="#f0f" stroke-width=".21"/>
<circle cx="217.9" cy="34.8" r=".45" fill="#f0f"/>
<circle cx="217.9" cy="34.8" r=".45" fill="none" stroke="#f0f" stroke-width=".21"/>
<circle cx="206.5" cy="34.8" r=".45" fill="#f0f"/>
<circle cx="206.5" cy="34.8" r=".45" fill="none" stroke="#f0f" stroke-width=".21"/>
<circle cx="231.6" cy="34.8" r=".45" fill="#f0f"/>
<circle cx="231.6" cy="34.8" r=".45" fill="none" stroke="#f0f" stroke-width=".21"/>
<circle cx="101.3" cy="46.2" r=".45" fill="#f0f"/>
<circle cx="101.3" cy="46.2" r=".45" fill="none" stroke="#f0f" stroke-width=".21"/>
<circle cx="206.5" cy="50.8" r=".45" fill="#f0f"/>
<circle cx="206.5" cy="50.8" r=".45" fill="none" stroke="#f0f" stroke-width=".21"/>
<circle cx="217.9" cy="66.8" r=".45" fill="#f0f"/>
<circle cx="217.9" cy="66.8" r=".45" fill="none" stroke="#f0f" stroke-width=".21"/>
<circle cx="35" cy="57.7" r=".45" fill="#f0f"/>
<circle cx="35" cy="57.7" r=".45" fill="none" stroke="#f0f" stroke-width=".21"/>
<circle cx="48.7" cy="57.7" r=".45" fill="#f0f"/>
<circle cx="48.7" cy="57.7" r=".45" fill="none" stroke="#f0f" stroke-width=".21"/>
<circle cx="60.2" cy="57.7" r=".45" fill="#f0f"/>
<circle cx="60.2" cy="57.7" r=".45" fill="none" stroke="#f0f" stroke-width=".21"/>
<circle cx="73.9" cy="57.7" r=".45" fill="#f0f"/>
<circle cx="73.9" cy="57.7" r=".45" fill="none" stroke="#f0f" stroke-width=".21"/>
<circle cx="71.6" cy="57.7" r=".45" fill="#f0f"/>
<circle cx="71.6" cy="57.7" r=".45" fill="none" stroke="#f0f" stroke-width=".21"/>
<circle cx="215.6" cy="66.8" r=".45" fill="#f0f"/>
<circle cx="215.6" cy="66.8" r=".45" fill="none" stroke="#f0f" stroke-width=".21"/>
<circle cx="206.5" cy="66.8" r=".45" fill="#f0f"/>
<circle cx="206.5" cy="66.8" r=".45" fill="none" stroke="#f0f" stroke-width=".21"/>
<circle cx="101.3" cy="71.4" r=".45" fill="#f0f"/>
<circle cx="101.3" cy="71.4" r=".45" fill="none" stroke="#f0f" stroke-width=".21"/>
<circle cx="94.5" cy="71.4" r=".45" fill="#f0f"/>
<circle cx="94.5" cy="71.4" r=".45" fill="none" stroke="#f0f" stroke-width=".21"/>
<circle cx="60.2" cy="73.7" r=".45" fill="#f0f"/>
<circle cx="60.2" cy="73.7" r=".45" fill="none" stroke="#f0f" stroke-width=".21"/>
<circle cx="48.7" cy="73.7" r=".45" fill="#f0f"/>
<circle cx="48.7" cy="73.7" r=".45" fill="none" stroke="#f0f" stroke-width=".21"/>
<circle cx="69.3" cy="73.7" r=".45" fill="#f0f"/>
<circle cx="69.3" cy="73.7" r=".45" fill="none" stroke="#f0f" stroke-width=".21"/>
<circle cx="245.3" cy="73.7" r=".45" fill="#f0f"/>
<circle cx="245.3" cy="73.7" r=".45" fill="none" stroke="#f0f" stroke-width=".21"/>
<circle cx="135.6" cy="82.8" r=".45" fill="#f0f"/>
<circle cx="135.6" cy="82.8" r=".45" fill="none" stroke="#f0f" stroke-width=".21"/>
<circle cx="211" cy="80.5" r=".45" fill="#f0f"/>
<circle cx="211" cy="80.5" r=".45" fill="none" stroke="#f0f" stroke-width=".21"/>
<circle cx="220.2" cy="80.5" r=".45" fill="#f0f"/>
<circle cx="220.2" cy="80.5" r=".45" fill="none" stroke="#f0f" stroke-width=".21"/>
<circle cx="231.6" cy="80.5" r=".45" fill="#f0f"/>
<circle cx="231.6" cy="80.5" r=".45" fill="none" stroke="#f0f" stroke-width=".21"/>
<circle cx="135.6" cy="89.7" r=".45" fill="#f0f"/>
<circle cx="135.6" cy="89.7" r=".45" fill="none" stroke="#f0f" stroke-width=".21"/>
<circle cx="133.3" cy="94.2" r=".45" fill="#f0f"/>
<circle cx="133.3" cy="94.2" r=".45" fill="none" stroke="#f0f" stroke-width=".21"/>
<circle cx="103.6" cy="92" r=".45" fill="#f0f"/>
<circle cx="103.6" cy="92" r=".45" fill="none" stroke="#f0f" stroke-width=".21"/>
<circle cx="94.5" cy="92" r=".45" fill="#f0f"/>
<circle cx="94.5" cy="92" r=".45" fill="none" stroke="#f0f" stroke-width=".21"/>
<circle cx="211" cy="96.5" r=".45" fill="#f0f"/>
<circle cx="211" cy="96.5" r=".45" fill="none" stroke="#f0f" stroke-width=".21"/>
<circle cx="220.2" cy="112.5" r=".45" fill="#f0f"/>
<circle cx="220.2" cy="112.5" r=".45" fill="none" stroke="#f0f" stroke-width=".21"/>
<circle cx="133.3" cy="101.1" r=".45" fill="#f0f"/>
<circle cx="133.3" cy="101.1" r=".45" fill="none" stroke="#f0f" stroke-width=".21"/>
<circle cx="133.3" cy="103.4" r=".45" fill="#f0f"/>
<circle cx="133.3" cy="103.4" r=".45" fill="none" stroke="#f0f" stroke-width=".21"/>
<circle cx="211" cy="112.5" r=".45" fill="#f0f"/>
<circle cx="211" cy="112.5" r=".45" fill="none" stroke="#f0f" stroke-width=".21"/>
<circle cx="215.6" cy="112.5" r=".45" fill="#f0f"/>
<circle cx="215.6" cy="112.5" r=".45" fill="none" stroke="#f0f" stroke-width=".21"/>
<circle cx="245.3" cy="119.4" r=".45" fill="#f0f"/>
<circle cx="245.3" cy="119.4" r=".45" fill="none" stroke="#f0f" stroke-width=".21"/>
<circle cx="211" cy="126.3" r=".45" fill="#f0f"/>
<circle cx="211" cy="126.3" r=".45" fill="none" stroke="#f0f" stroke-width=".21"/>
<circle cx="220.2" cy="126.3" r=".45" fill="#f0f"/>
<circle cx="220.2" cy="126.3" r=".45" fill="none" stroke="#f0f" stroke-width=".21"/>
<circle cx="231.6" cy="126.3" r=".45" fill="#f0f"/>
<circle cx="231.6" cy="126.3" r=".45" fill="none" stroke="#f0f" stroke-width=".21"/>
<circle cx="211" cy="142.3" r=".45" fill="#f0f"/>
<circle cx="211" cy="142.3" r=".45" fill="none" stroke="#f0f" stroke-width=".21"/>
<circle cx="220.2" cy="158.3" r=".45" fill="#f0f"/>
<circle cx="220.2" cy="158.3" r=".45" fill="none" stroke="#f0f" stroke-width=".21"/>
<circle cx="211" cy="158.3" r=".45" fill="#f0f"/>
<circle cx="211" cy="158.3" r=".45" fill="none" stroke="#f0f" stroke-width=".21"/>
<circle cx="215.6" cy="158.3" r=".45" fill="#f0f"/>
<circle cx="215.6" cy="158.3" r=".45" fill="none" stroke="#f0f" stroke-width=".21"/>
<g font-size="2.1">
<text x="140.9" y="82.3">27</text>
<text x="169.2" y="82.3">26</text>
<text x="140.9" y="84.6">28</text>
<text x="140.9" y="89.2">29</text>
<text x="142" y="86.9">2</text>
<text x="169.2" y="84.6">24</text>
<text x="169.2" y="89.2">31</text>
<text x="140.9" y="91.5">15</text>
<text x="142" y="93.8">7</text>
<text x="169.2" y="91.5">32</text>
<text x="140.9" y="100.6">11</text>
<text x="140.9" y="98.3">13</text>
<text x="140.9" y="96.1">14</text>
<text x="169.2" y="98.3">22</text>
<text x="169.2" y="96.1">23</text>
<text x="140.9" y="102.9">33</text>
<text x="142" y="107.5">1</text>
<text x="169.2" y="102.9">4</text>
<text x="169.2" y="105.2">5</text>
<text x="140.9" y="109.8">30</text>
<text x="169.2" y="112.1">18</text>
<text x="169.2" y="109.8">21</text>
<text x="142" y="116.6">3</text>
<text x="142" y="114.3">6</text>
<text x="169.2" y="116.6">9</text>
<text x="169.2" y="118.9">10</text>
<text x="140.9" y="121.2">12</text>
<text x="142" y="123.5">8</text>
</g>
<g font-size="2.1" fill="#004080">
<text x="145.9" y="83.8">PVIN1</text>
<text x="161.9" y="83.8">SW1</text>
<text x="145.9" y="88.4">AGND1</text>
<text x="145.9" y="86.1">AVIN1</text>
<text x="159.4" y="86.1">PGND1</text>
<text x="145.9" y="95.2">AGND2</text>
<text x="145.9" y="93">AVIN2</text>
<text x="145.9" y="90.7">PVIN2</text>
<text x="161.1" y="90.7">SNS1</text>
<text x="162.7" y="93">FB1</text>
<text x="145.9" y="99.8">AVIN3</text>
<text x="145.9" y="97.5">PVIN3</text>
<text x="159.4" y="99.8">PGND2</text>
<text x="161.9" y="97.5">SW2</text>
<text x="145.9" y="102.1">AGND3</text>
<text x="145.9" y="104.4">GND_PAD</text>
<text x="161.1" y="104.4">SNS2</text>
<text x="162.7" y="106.7">FB2</text>
<text x="145.9" y="109">PG1</text>
<text x="145.9" y="111.3">EN1</text>
<text x="159.4" y="113.5">PGND3</text>
<text x="161.9" y="111.3">SW3</text>
<text x="145.9" y="118.1">EN2</text>
<text x="145.9" y="115.8">PG2</text>
<text x="161.1" y="118.1">SNS3</text>
<text x="145.9" y="125">EN3</text>
<text x="145.9" y="122.7">PG3</text>
<text x="162.7" y="120.4">FB3</text>
</g>
<g font-size="2">
<text x="243.1" y="23">VCC_3V3</text>
<text x="32.8" y="52.7">VCC_5V0</text>
<text x="243.1" y="68.7">VCC_1V8</text>
<text x="133.3" y="75.6">VCC_5V0</text>
<text x="92.2" y="87">VCC_5V0</text>
<text x="243.1" y="114.5">VCC_1V0</text>
<text x="156.2" y="146.5">VCC_3V3</text>
<text x="185.9" y="185.3">Title</text>
<text x="195.1" y="187.6">Power reg</text>
<text x="185.9" y="192.1">Size</text>
<text x="188.2" y="194.5">Custom&lt;Doc&gt;</text>
<text x="195.1" y="192.2">Document</text>
<text x="205.8" y="192.2">Number</text>
<text x="261.4" y="192.2">Rev</text>
<text x="263.7" y="194.5">A</text>
<text x="185.9" y="199.1">Date:</text>
<text x="197.8" y="199.1">Thursday, August 20, 2020</text>
<text x="231.6" y="199.1">Sheet</text>
<text x="243.1" y="199.1">6</text>
<text x="249.9" y="199.1">o f</text>
<text x="256.8" y="199.1">6</text>
</g>
<g font-size="2" fill="#000080">
<text x="80.8" y="32.2">R12</text>
<text x="188.2" y="31">L1</text>
<text x="80.8" y="39">51</text>
<text x="188.2" y="38.1">1uH</text>
<text x="208.8" y="41.3">R13</text>
<text x="80.8" y="42.5">R14</text>
<text x="208.8" y="43.6">309K</text>
<text x="80.8" y="50.5">51</text>
<text x="80.8" y="53.9">R15</text>
<text x="222.3" y="52.7">C53</text>
<text x="236" y="52.7">C54</text>
<text x="208.8" y="57.3">R16</text>
<text x="208.8" y="59.6">71.5K</text>
<text x="222.3" y="54.8">0.1uF</text>
<text x="236" y="54.8">4.7uF</text>
<text x="39.4" y="64.2">C60</text>
<text x="80.8" y="61.9">51</text>
<text x="39.4" y="66.3">220uF</text>
<text x="53.1" y="66.5">C55</text>
<text x="53.1" y="68.5">4.7uF</text>
<text x="64.6" y="66.5">C56</text>
<text x="64.6" y="68.5">4.7uF</text>
<text x="76" y="66.5">C57</text>
<text x="76" y="68.5">4.7uF</text>
<text x="94.3" y="66.5">C58</text>
<text x="94.3" y="68.5">0.1uF</text>
<text x="105.7" y="66.5">C59</text>
<text x="105.7" y="68.5">0.1uF</text>
<text x="117.1" y="66.5">C61</text>
<text x="117.1" y="68.5">0.1uF</text>
<text x="195.1" y="76.7">L2</text>
<text x="145.2" y="80">U7</text>
<text x="195.1" y="83.8">1uH</text>
<text x="213.4" y="87">R17</text>
<text x="213.4" y="89.3">301K</text>
<text x="96.8" y="98.5">R18</text>
<text x="96.8" y="100.8">100K</text>
<text x="105.9" y="98.5">R19</text>
<text x="105.9" y="100.8">100K</text>
<text x="115.1" y="98.5">R20</text>
<text x="115.1" y="100.8">100K</text>
<text x="224.6" y="96.2">C62</text>
<text x="224.6" y="98.3">0.1uF</text>
<text x="236" y="96.2">C63</text>
<text x="236" y="98.3">4.7uF</text>
<text x="213.4" y="103">R21</text>
<text x="213.4" y="105.3">158K</text>
<text x="192.8" y="122.5">L3</text>
<text x="145" y="128.4">MIC23450</text>
<text x="192.8" y="129.5">1uH</text>
<text x="213.4" y="132.8">R23</text>
<text x="213.4" y="135">115K</text>
<text x="224.6" y="141.9">C64</text>
<text x="224.6" y="144">0.1uF</text>
<text x="236" y="141.9">C65</text>
<text x="236" y="144">4.7uF</text>
<text x="213.4" y="148.8">R24</text>
<text x="162.1" y="155.6">R22</text>
<text x="213.4" y="151">187K</text>
<text x="162.1" y="158.4">220</text>
<text x="162.1" y="169.3">D2</text>
<text x="162.1" y="172.1">PWR</text>
</g>
<g font-size="2" fill="#f00">
<text x="117.8" y="34.4">AVIN1</text>
<text x="179.5" y="34.4">SW1</text>
<text x="117.8" y="45.8">AVIN2</text>
<text x="117.8" y="57.2">AVIN3</text>
<text x="179.5" y="91.5">FB1</text>
<text x="179.5" y="96.1">SW2</text>
<text x="179.5" y="105.2">FB2</text>
<text x="177.2" y="109.8">SW3</text>
<text x="179.5" y="119">FB3</text>
</g>
<text font-size="1.9" fill="#00f" x="35.7" y="64">+</text>
<g font-size="1.6">
<text x="46" y="9.1">5</text>
<text x="95.4" y="9.1">4</text>
<text x="144.7" y="9.1">3</text>
<text x="194.1" y="9.1">2</text>
<text x="243.5" y="9.1">1</text>
<text x="19.6" y="34.8">D</text>
<text x="268.8" y="34.8">D</text>
<text x="19.6" y="82.3">C</text>
<text x="268.8" y="82.3">C</text>
<text x="19.6" y="129.7">B</text>
<text x="268.8" y="129.7">B</text>
<text x="19.6" y="177.1">A</text>
<text x="268.8" y="177.1">A</text>
<text x="46" y="201.1">5</text>
<text x="95.4" y="201.1">4</text>
<text x="144.7" y="201.1">3</text>
<text x="194.1" y="201.1">2</text>
<text x="243.5" y="201.1">1</text>
</g>
</svg>
